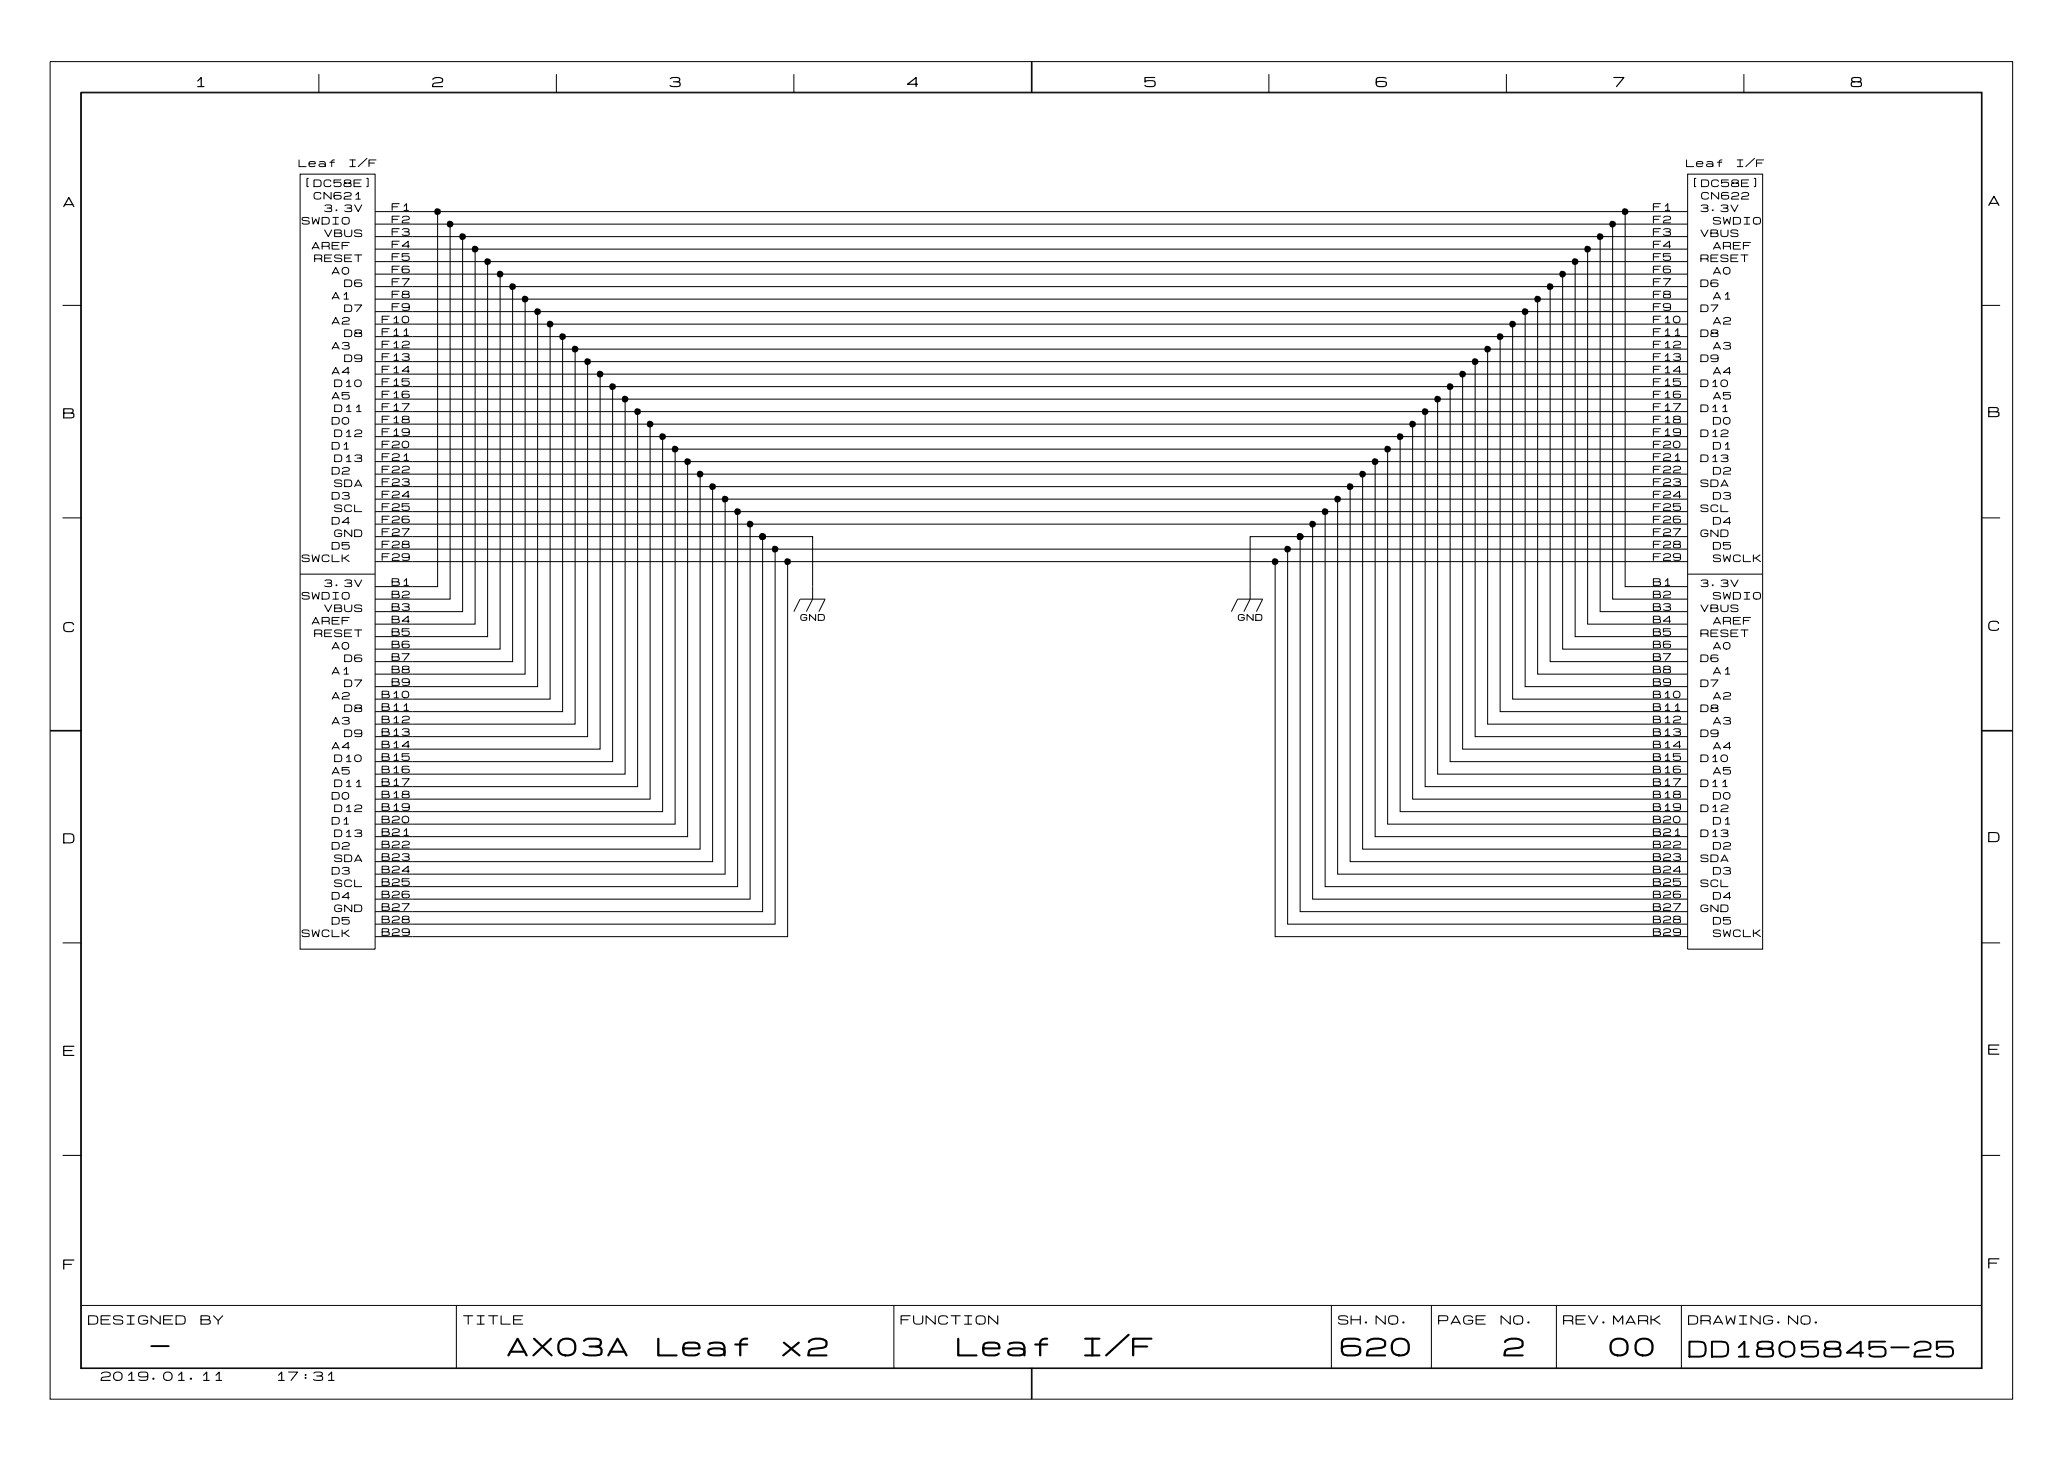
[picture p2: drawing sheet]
<svg xmlns="http://www.w3.org/2000/svg" width="297mm" height="210mm" viewBox="0 0 297 210" stroke-linecap="round" stroke-linejoin="round" font-family="sans-serif">
<g fill="none" stroke="#000" stroke-width=".14">
<path d="M7.2 8.9h282v192.1h-282zM11.6 13.3h273.2v183.3h-273.2zM11.7 13.3h273v183.2h-273zM45.8 10.6v2.7M79.9 10.6v2.7M114.1 10.6v2.7M148.2 8.9v4.4M148.3 8.9v4.4M182.3 10.6v2.7M216.4 10.6v2.7M250.6 10.6v2.7M43.1 25h10.8v111.4h-10.8z"/>
<path d="M53.9 30.4h9v53.9h-3.6M53.9 32.2h10.8v53.9h-5.4M53.9 34h12.6v53.9h-7.2M53.9 35.8h14.4v53.9h-9M53.9 37.6h16.2v53.9h-10.8M53.9 39.4h18v53.9h-12.6M62.9 30.4h170.6M64.7 32.2h167M66.5 34h163.4M68.3 35.8h159.8M70.1 37.6h156.2M71.9 39.4h152.6"/>
<path d="M242.5 25h10.7v111.4h-10.7zM242.5 30.4h-9v53.9h3.6M242.5 32.2h-10.8v53.9h5.4M242.5 34h-12.6v53.9h7.2M242.5 35.8h-14.4v53.9h9M242.5 37.6h-16.2v53.9h10.8M242.5 39.4h-18v53.9h12.6M9 43.9h2.7M53.9 41.2h19.7v53.9h-14.3M53.9 43h21.5v53.9h-16.1M53.9 44.8h23.3v53.9h-17.9M53.9 46.6h25.1v53.8h-19.7"/>
<path d="M53.9 48.4h26.9v53.8h-21.5M53.9 50.2h28.7v53.8h-23.3M53.9 52h30.5v53.8h-25.1M53.9 53.8h32.3v53.8h-26.9M53.9 55.5h34.1v53.9h-28.7M53.9 57.3h35.9v53.9h-30.5M53.9 59.1h37.7v53.9h-32.3M73.6 41.2h149.1M75.4 43h145.5M77.2 44.8h141.9M79 46.6h138.3M80.8 48.4h134.7"/>
<path d="M82.6 50.2h131.1M84.4 52h127.5M86.2 53.8h123.9M88 55.5h120.3M89.8 57.3h116.8M91.6 59.1h113.2M242.5 41.2h-19.8v53.9h14.4M242.5 43h-21.6v53.9h16.2M242.5 44.8h-23.4v53.9h18M242.5 46.6h-25.2v53.8h19.8M242.5 48.4h-27v53.8h21.6M242.5 50.2h-28.8v53.8h23.4"/>
<path d="M242.5 52h-30.6v53.8h25.2M242.5 53.8h-32.4v53.8h27M242.5 55.5h-34.2v53.9h28.8M242.5 57.3h-35.9v53.9h30.5M242.5 59.1h-37.7v53.9h32.3M284.7 43.9h2.7M9 74.4h2.7M53.9 60.9h39.5v53.9h-39.5M53.9 62.7h41.3v53.9h-41.3M53.9 64.5h43.1v53.9h-43.1M53.9 66.3h44.9v53.9h-39.5M53.9 68.1h46.7v53.9h-41.3"/>
<path d="M53.9 69.9h5.4M53.9 71.7h5.4M53.9 75.3h5.4M53.9 73.5h5.4M53.9 78.9h5.4M53.9 77.1h5.4M59.3 69.9h43.1v53.9h-48.5M59.3 71.7h44.9v53.9h-50.3M59.3 73.5h46.7v53.9h-52.1M59.3 75.3h48.5v53.9h-53.9M59.3 78.9h52.1v53.9h-57.5M59.3 77.1h50.3"/>
<path d="M93.4 60.9h109.6M95.2 62.7h106M97 64.5h102.4M98.8 66.3h98.8M100.6 68.1h95.2M102.4 69.9h91.6M104.2 71.7h88M106 73.5h84.4M107.8 75.3h80.8M109.6 77.1h7.2v7.2M109.6 77.1v53.9h-55.7M111.4 78.9h73.6"/>
<path d="M186.8 77.1h50.3M186.8 77.1h-7.2v7.2M186.8 77.1v53.9h55.7M237.1 69.9h-43.1v53.9h48.5M237.1 71.7h-44.9v53.9h50.3M237.1 73.5h-46.7v53.9h52.1M237.1 75.3h-48.5v53.9h53.9M237.1 78.9h-52.1v53.9h57.5M237.1 69.9h5.4M237.1 71.7h5.4M237.1 75.3h5.4M237.1 73.5h5.4"/>
<path d="M237.1 78.9h5.4M237.1 77.1h5.4M242.5 60.9h-39.5v53.9h39.5M242.5 62.7h-41.3v53.9h41.3M242.5 64.5h-43.1v53.9h43.1M242.5 66.3h-44.9v53.9h39.5M242.5 68.1h-46.7v53.9h41.3M284.7 74.4h2.7M43.1 82.5h10.8M53.9 91.5h5.4M53.9 89.7h5.4M53.9 87.9h5.4"/>
<path d="M53.9 86.1h5.4M53.9 98.6h5.4M53.9 84.3h5.4M53.9 96.9h5.4M53.9 95.1h5.4M53.9 93.3h5.4M53.9 80.7h5.4M59.3 80.7h53.9v53.9h-59.3M113.2 80.7h70M114.1 87.9l.9-1.8h3.5l-.8 1.8M116.8 84.3v1.8l-.9 1.8M176.9 87.9l.9-1.8h3.6l-.9 1.8"/>
<path d="M179.6 84.3v1.8l-.9 1.8M237.1 91.5h5.4M237.1 89.7h5.4M237.1 87.9h5.4M237.1 86.1h5.4M237.1 98.6h5.4M237.1 84.3h5.4M237.1 96.9h5.4M237.1 95.1h5.4M237.1 93.3h5.4M237.1 80.7h5.4M237.1 80.7h-53.9v53.9h59.3"/>
<path d="M242.5 82.5h10.7M7.2 105h4.5M7.2 104.9h4.5M53.9 109.4h5.4M53.9 102.2h5.4M53.9 107.6h5.4M53.9 100.4h5.4M53.9 105.8h5.4M53.9 104h5.4M53.9 113h5.4M53.9 111.2h5.4M237.1 109.4h5.4"/>
<path d="M237.1 102.2h5.4M237.1 107.6h5.4M237.1 100.4h5.4M237.1 105.8h5.4M237.1 104h5.4M237.1 113h5.4M237.1 111.2h5.4M284.7 104.9h4.5M284.7 105h4.5M9 135.5h2.7M53.9 122h5.4M53.9 120.2h5.4"/>
<path d="M237.1 122h5.4M237.1 120.2h5.4M284.7 135.5h2.7M9 166h2.7M284.7 166h2.7M11.7 187.6h273M65.6 187.6v8.9M128.4 187.6v8.9M148.2 196.5v4.5M148.3 196.5v4.5M191.3 187.6v8.9M205.7 187.6v8.9"/>
<path d="M223.6 187.6v8.9M241.6 187.6v8.9"/>
</g>
<g fill="#000">
<path d="M62.6 30l.3-.1 .4 .2 .1 .3-.2 .3-.4 .2-.3-.1-.1-.3v-.3zM64.4 31.8l.3-.1 .4 .2 .1 .3-.2 .3-.4 .2-.3-.1-.1-.3v-.3zM66.2 33.6l.3-.1 .4 .2 .1 .3-.2 .3-.4 .2-.3-.1-.1-.3v-.3zM68 35.4l.2-.1 .5 .2 .1 .3-.2 .3-.4 .2-.3-.1-.1-.3v-.3zM69.8 37.2l.2-.1 .5 .2 .1 .3-.2 .3-.4 .2-.3-.1-.1-.3v-.3zM71.6 39l.2-.1 .5 .2v.3l-.1 .3-.4 .2-.3-.1-.1-.3v-.3zM224.2 39l.3-.1 .4 .2 .1 .3-.1 .3-.4 .2-.3-.1-.2-.3 .1-.3zM226 37.2l.3-.1 .4 .2 .1 .3-.1 .3-.5 .2-.2-.1-.2-.3 .1-.3zM227.8 35.4l.3-.1 .4 .2 .1 .3-.1 .3-.5 .2-.2-.1-.2-.3 .1-.3zM229.6 33.6l.3-.1 .4 .2 .1 .3-.1 .3-.5 .2-.2-.1-.2-.3v-.3zM231.4 31.8l.3-.1 .4 .2 .1 .3-.1 .3-.5 .2-.2-.1-.2-.3v-.3zM233.2 30l.3-.1 .4 .2 .1 .3-.1 .3-.5 .2-.2-.1-.2-.3v-.3z"/>
<path d="M73.4 40.8l.2-.1 .5 .2v.3l-.1 .3-.4 .2-.3-.1-.1-.3v-.3zM75.1 42.6l.3-.1 .4 .2 .1 .3-.1 .3-.4 .2-.3-.1-.1-.3v-.3zM76.9 44.4l.3-.1 .4 .2 .1 .3-.1 .3-.4 .2-.3-.1-.1-.3v-.3zM78.7 46.2l.3-.1 .4 .2 .1 .3-.1 .3-.4 .2-.3-.1-.1-.3v-.3zM80.5 47.9h.3l.4 .2 .1 .3-.1 .3-.4 .2-.3-.1-.1-.3v-.3zM82.3 49.7h.3l.4 .2 .1 .3-.1 .3-.4 .1-.3-.1-.1-.2v-.3zM84.1 51.5h.3l.4 .2 .1 .3-.1 .3-.4 .1-.3-.1-.1-.2v-.3zM85.9 53.3h.3l.4 .2 .1 .3-.1 .3-.4 .1-.3-.1-.1-.2v-.3zM87.7 55.1h.3l.4 .2 .1 .2-.1 .4-.4 .1-.3-.1-.1-.2v-.3zM89.5 56.9h.3l.4 .2 .1 .2-.1 .4-.4 .1-.3-.1-.2-.2 .1-.3zM91.3 58.7l.3-.1 .4 .3 .1 .2-.1 .4-.4 .1-.3-.1-.2-.2 .1-.3zM204.5 58.7l.2-.1 .5 .3v.2l-.1 .4-.4 .1-.3-.1-.1-.2v-.3z"/>
<path d="M206.3 56.9h.2l.5 .2v.2l-.1 .4-.4 .1-.3-.1-.1-.2v-.3zM208 55.1h.3l.4 .2 .1 .2-.1 .4-.4 .1-.3-.1-.1-.2v-.3zM209.8 53.3h.3l.4 .2 .1 .3-.1 .3-.4 .1-.3-.1-.1-.2v-.3zM211.6 51.5h.3l.4 .2 .1 .3-.1 .3-.4 .1-.3-.1-.1-.2v-.3zM213.4 49.7h.3l.4 .2 .1 .3-.1 .3-.4 .1-.3-.1-.1-.2v-.3zM215.2 47.9h.3l.4 .2 .1 .3-.1 .3-.4 .2-.3-.1-.1-.3v-.3zM217 46.2l.3-.1 .4 .2 .1 .3-.1 .3-.4 .2-.3-.1-.1-.3v-.3zM218.8 44.4l.3-.1 .4 .2 .1 .3-.1 .3-.4 .2-.3-.1-.1-.3v-.3zM220.6 42.6l.3-.1 .4 .2 .1 .3-.1 .3-.4 .2-.3-.1-.1-.3v-.3zM222.4 40.8l.3-.1 .4 .2 .1 .3-.1 .3-.4 .2-.3-.1-.2-.3 .1-.3zM93.1 60.5l.3-.1 .4 .2 .1 .3-.1 .4-.5 .1-.2-.1-.2-.2 .1-.3zM94.9 62.3l.3-.1 .4 .2 .1 .3-.1 .4-.5 .1-.2-.1-.2-.2 .1-.3z"/>
<path d="M96.7 64.1l.3-.1 .4 .2 .1 .3-.1 .3-.5 .2-.2-.1-.2-.2v-.3zM98.5 65.9l.3-.1 .4 .2 .1 .3-.1 .3-.5 .2-.2-.1-.2-.2v-.4zM100.3 67.7l.3-.1 .4 .2 .1 .3-.1 .3-.5 .2-.2-.1-.2-.2v-.4zM102.1 69.5l.3-.1 .4 .2 .1 .3-.1 .3-.5 .2-.2-.1-.2-.3v-.3zM103.9 71.3l.3-.1 .4 .2 .1 .3-.1 .3-.5 .2-.3-.1-.1-.3v-.3zM105.7 73.1l.3-.1 .4 .2 .1 .3-.1 .3-.5 .2-.3-.1-.1-.3v-.3zM107.5 74.9l.3-.1 .4 .2 .1 .3-.2 .3-.4 .2-.3-.1-.1-.3v-.3zM109.3 76.7l.3-.1 .4 .2 .1 .3-.2 .3-.4 .2-.3-.1-.1-.3v-.3zM111.1 78.5l.3-.1 .4 .2 .1 .3-.2 .3-.4 .2-.3-.1-.1-.3v-.3zM184.7 78.5l.3-.1 .4 .2 .1 .3-.1 .3-.5 .2-.2-.1-.2-.3v-.3zM186.5 76.7l.3-.1 .4 .2 .1 .3-.1 .3-.5 .2-.2-.1-.2-.3v-.3zM188.3 74.9l.3-.1 .4 .2 .1 .3-.1 .3-.5 .2-.2-.1-.2-.3v-.3z"/>
<path d="M190.1 73.1l.3-.1 .4 .2 .1 .3-.1 .3-.5 .2-.2-.1-.2-.3v-.3zM191.9 71.3l.3-.1 .4 .2 .1 .3-.1 .3-.5 .2-.3-.1-.1-.3v-.3zM193.7 69.5l.3-.1 .4 .2 .1 .3-.1 .3-.5 .2-.3-.1-.1-.3v-.3zM195.5 67.7l.3-.1 .4 .2 .1 .3-.1 .3-.5 .2-.3-.1-.1-.2v-.4zM197.3 65.9l.3-.1 .4 .2 .1 .3-.2 .3-.4 .2-.3-.1-.1-.2v-.4zM199.1 64.1l.3-.1 .4 .2 .1 .3-.2 .3-.4 .2-.3-.1-.1-.2v-.3zM200.9 62.3l.3-.1 .4 .2 .1 .3-.2 .4-.4 .1-.3-.1-.1-.2v-.3zM202.7 60.5l.2-.1 .5 .2 .1 .3-.2 .4-.4 .1-.3-.1-.1-.2v-.3zM112.9 80.3l.2-.1 .5 .2 .1 .3-.2 .3-.4 .2-.3-.1-.1-.3v-.3zM182.9 80.3l.3-.1 .4 .2 .1 .3-.1 .3-.5 .2-.2-.1-.2-.3 .1-.3z"/>
</g>
<g font-size="3.6">
<text x="72.8" y="195.4">AX03A</text>
<text x="94.3" y="195.4">Leaf</text>
<text x="112.2" y="195.4">x2</text>
<text x="137.4" y="195.4">Leaf</text>
<text x="155.3" y="195.4">I/F</text>
<text x="192.5" y="195.4">620</text>
<text x="215.8" y="195.4">2</text>
<text x="231.1" y="195.4">00</text>
</g>
<g font-size="3.2">
<text x="21.6" y="195.3">-</text>
<text x="242.5" y="195.5">DD1805845-25</text>
</g>
<g font-size="2">
<text x="27.9" y="12.8">1</text>
<text x="62" y="12.8">2</text>
<text x="96.1" y="12.8">3</text>
<text x="130.2" y="12.8">4</text>
<text x="164.3" y="12.8">5</text>
<text x="197.6" y="12.8">6</text>
<text x="231.7" y="12.8">7</text>
<text x="265.8" y="12.8">8</text>
<text x="285.6" y="29.8">A</text>
<text x="9" y="30">A</text>
<text x="9" y="60.4">B</text>
<text x="285.6" y="60.2">B</text>
<text x="9" y="91.1">C</text>
<text x="285.6" y="90.9">C</text>
<text x="9" y="121.4">D</text>
<text x="285.6" y="121.3">D</text>
<text x="9" y="152">E</text>
<text x="285.6" y="151.8">E</text>
<text x="9" y="182.7">F</text>
<text x="285.6" y="182.5">F</text>
</g>
<g font-size="1.8">
<text x="12.6" y="190.6">DESIGNED</text>
<text x="28.7" y="190.6">BY</text>
<text x="66.5" y="190.6">TITLE</text>
<text x="129.3" y="190.6">FUNCTION</text>
<text x="192.2" y="190.6">SH.NO.</text>
<text x="206.6" y="190.6">PAGE</text>
<text x="215.5" y="190.6">NO.</text>
<text x="224.5" y="190.6">REV.MARK</text>
<text x="242.5" y="190.6">DRAWING.NO.</text>
<text x="14.4" y="198.6">2019.01.11</text>
<text x="39.5" y="198.6">17:31</text>
</g>
<g font-size="1.4">
<text x="42.8" y="24.2">Leaf</text>
<text x="43.6" y="27.1">[DC58E]</text>
<text x="45" y="28.9">CN621</text>
<text x="50" y="24.2">I/F</text>
<text x="242.2" y="24.2">Leaf</text>
<text x="242.9" y="27.1">[DC58E]</text>
<text x="244.4" y="28.9">CN622</text>
<text x="249.4" y="24.2">I/F</text>
<text x="43.3" y="32.4">SWDIO</text>
<text x="46.5" y="34.2">VBUS</text>
<text x="46.5" y="30.7">3.3V</text>
<text x="56.2" y="35.9">F4</text>
<text x="56.2" y="34.1">F3</text>
<text x="56.2" y="32.3">F2</text>
<text x="56.2" y="30.5">F1</text>
<text x="237.4" y="35.9">F4</text>
<text x="237.4" y="34.1">F3</text>
<text x="237.4" y="32.3">F2</text>
<text x="237.4" y="30.5">F1</text>
<text x="244.3" y="34.2">VBUS</text>
<text x="244.3" y="30.7">3.3V</text>
<text x="246.1" y="32.4">SWDIO</text>
<text x="44.7" y="36">AREF</text>
<text x="45.1" y="37.8">RESET</text>
<text x="47.6" y="39.6">A0</text>
<text x="49.4" y="41.4">D6</text>
<text x="56.2" y="41.2">F7</text>
<text x="56.2" y="39.5">F6</text>
<text x="56.2" y="37.7">F5</text>
<text x="237.4" y="41.2">F7</text>
<text x="237.4" y="39.5">F6</text>
<text x="237.4" y="37.7">F5</text>
<text x="244.3" y="41.4">D6</text>
<text x="244.3" y="37.8">RESET</text>
<text x="246.1" y="36">AREF</text>
<text x="246.1" y="39.6">A0</text>
<text x="47.6" y="43.2">A1</text>
<text x="47.6" y="46.8">A2</text>
<text x="49.4" y="45">D7</text>
<text x="54.8" y="46.6">F10</text>
<text x="56.2" y="44.8">F9</text>
<text x="56.2" y="43">F8</text>
<text x="237.4" y="46.6">F10</text>
<text x="237.4" y="44.8">F9</text>
<text x="237.4" y="43">F8</text>
<text x="244.3" y="45">D7</text>
<text x="246.1" y="46.8">A2</text>
<text x="246.1" y="43.2">A1</text>
<text x="47.6" y="50.4">A3</text>
<text x="49.4" y="48.6">D8</text>
<text x="49.4" y="52.2">D9</text>
<text x="54.8" y="48.4">F11</text>
<text x="54.8" y="50.2">F12</text>
<text x="54.8" y="52">F13</text>
<text x="54.8" y="53.8">F14</text>
<text x="237.4" y="48.4">F11</text>
<text x="237.4" y="50.2">F12</text>
<text x="237.4" y="52">F13</text>
<text x="237.4" y="53.8">F14</text>
<text x="244.3" y="52.2">D9</text>
<text x="244.3" y="48.6">D8</text>
<text x="246.1" y="50.4">A3</text>
<text x="47.6" y="57.6">A5</text>
<text x="47.6" y="54">A4</text>
<text x="48" y="55.8">D10</text>
<text x="48" y="59.4">D11</text>
<text x="54.8" y="55.6">F15</text>
<text x="54.8" y="57.4">F16</text>
<text x="54.8" y="59.2">F17</text>
<text x="237.4" y="55.6">F15</text>
<text x="237.4" y="57.4">F16</text>
<text x="237.4" y="59.2">F17</text>
<text x="244.3" y="59.4">D11</text>
<text x="244.3" y="55.8">D10</text>
<text x="246.1" y="57.6">A5</text>
<text x="246.1" y="54">A4</text>
<text x="47.6" y="61.2">D0</text>
<text x="47.6" y="64.8">D1</text>
<text x="48" y="63">D12</text>
<text x="54.8" y="61">F18</text>
<text x="54.8" y="62.8">F19</text>
<text x="54.8" y="64.6">F20</text>
<text x="237.4" y="61">F18</text>
<text x="237.4" y="62.8">F19</text>
<text x="237.4" y="64.6">F20</text>
<text x="244.3" y="63">D12</text>
<text x="246.1" y="61.2">D0</text>
<text x="246.1" y="64.8">D1</text>
<text x="47.6" y="72">D3</text>
<text x="47.6" y="68.4">D2</text>
<text x="48" y="70.2">SDA</text>
<text x="48" y="66.6">D13</text>
<text x="54.8" y="66.4">F21</text>
<text x="54.8" y="68.2">F22</text>
<text x="54.8" y="70">F23</text>
<text x="54.8" y="71.8">F24</text>
<text x="237.4" y="66.4">F21</text>
<text x="237.4" y="68.2">F22</text>
<text x="237.4" y="70">F23</text>
<text x="237.4" y="71.8">F24</text>
<text x="244.3" y="66.6">D13</text>
<text x="244.3" y="70.2">SDA</text>
<text x="246.1" y="68.4">D2</text>
<text x="246.1" y="72">D3</text>
<text x="47.6" y="75.6">D4</text>
<text x="48" y="77.3">GND</text>
<text x="48" y="73.8">SCL</text>
<text x="54.8" y="73.6">F25</text>
<text x="54.8" y="75.4">F26</text>
<text x="54.8" y="77.2">F27</text>
<text x="237.4" y="73.6">F25</text>
<text x="237.4" y="75.4">F26</text>
<text x="237.4" y="77.2">F27</text>
<text x="244.3" y="77.3">GND</text>
<text x="244.3" y="73.8">SCL</text>
<text x="246.1" y="75.6">D4</text>
<text x="43.3" y="80.9">SWCLK</text>
<text x="47.6" y="79.1">D5</text>
<text x="54.8" y="79">F28</text>
<text x="54.8" y="80.8">F29</text>
<text x="237.4" y="79">F28</text>
<text x="237.4" y="80.8">F29</text>
<text x="246.1" y="79.1">D5</text>
<text x="246.1" y="80.9">SWCLK</text>
<text x="43.3" y="86.3">SWDIO</text>
<text x="44.7" y="89.9">AREF</text>
<text x="46.5" y="84.5">3.3V</text>
<text x="46.5" y="88.1">VBUS</text>
<text x="56.2" y="84.4">B1</text>
<text x="56.2" y="86.1">B2</text>
<text x="56.2" y="87.9">B3</text>
<text x="56.2" y="89.7">B4</text>
<text x="237.4" y="84.4">B1</text>
<text x="237.4" y="86.1">B2</text>
<text x="237.4" y="87.9">B3</text>
<text x="237.4" y="89.7">B4</text>
<text x="244.3" y="84.5">3.3V</text>
<text x="244.3" y="88.1">VBUS</text>
<text x="246.1" y="89.9">AREF</text>
<text x="246.1" y="86.3">SWDIO</text>
<text x="45.1" y="91.7">RESET</text>
<text x="47.6" y="93.5">A0</text>
<text x="49.4" y="95.3">D6</text>
<text x="56.2" y="91.5">B5</text>
<text x="56.2" y="93.3">B6</text>
<text x="56.2" y="95.1">B7</text>
<text x="237.4" y="91.5">B5</text>
<text x="237.4" y="93.3">B6</text>
<text x="237.4" y="95.1">B7</text>
<text x="244.3" y="95.3">D6</text>
<text x="244.3" y="91.7">RESET</text>
<text x="246.1" y="93.5">A0</text>
<text x="47.6" y="97.1">A1</text>
<text x="47.6" y="100.7">A2</text>
<text x="49.4" y="98.9">D7</text>
<text x="54.8" y="100.5">B10</text>
<text x="56.2" y="96.9">B8</text>
<text x="56.2" y="98.7">B9</text>
<text x="237.4" y="96.9">B8</text>
<text x="237.4" y="98.7">B9</text>
<text x="237.4" y="100.5">B10</text>
<text x="244.3" y="98.9">D7</text>
<text x="246.1" y="97.1">A1</text>
<text x="246.1" y="100.7">A2</text>
<text x="47.6" y="107.9">A4</text>
<text x="47.6" y="104.3">A3</text>
<text x="49.4" y="106.1">D9</text>
<text x="49.4" y="102.5">D8</text>
<text x="54.8" y="102.3">B11</text>
<text x="54.8" y="104.1">B12</text>
<text x="54.8" y="105.9">B13</text>
<text x="54.8" y="107.7">B14</text>
<text x="237.4" y="102.3">B11</text>
<text x="237.4" y="104.1">B12</text>
<text x="237.4" y="105.9">B13</text>
<text x="237.4" y="107.7">B14</text>
<text x="244.3" y="102.5">D8</text>
<text x="244.3" y="106.1">D9</text>
<text x="246.1" y="104.3">A3</text>
<text x="246.1" y="107.9">A4</text>
<text x="47.6" y="111.5">A5</text>
<text x="48" y="109.7">D10</text>
<text x="48" y="113.3">D11</text>
<text x="54.8" y="109.5">B15</text>
<text x="54.8" y="111.3">B16</text>
<text x="54.8" y="113.1">B17</text>
<text x="237.4" y="109.5">B15</text>
<text x="237.4" y="111.3">B16</text>
<text x="237.4" y="113.1">B17</text>
<text x="244.3" y="113.3">D11</text>
<text x="244.3" y="109.7">D10</text>
<text x="246.1" y="111.5">A5</text>
<text x="47.6" y="118.7">D1</text>
<text x="47.6" y="115.1">D0</text>
<text x="48" y="116.9">D12</text>
<text x="54.8" y="114.9">B18</text>
<text x="54.8" y="116.7">B19</text>
<text x="54.8" y="118.5">B20</text>
<text x="237.4" y="114.9">B18</text>
<text x="237.4" y="116.7">B19</text>
<text x="237.4" y="118.5">B20</text>
<text x="244.3" y="116.9">D12</text>
<text x="246.1" y="115.1">D0</text>
<text x="246.1" y="118.7">D1</text>
<text x="47.6" y="125.8">D3</text>
<text x="47.6" y="122.2">D2</text>
<text x="48" y="120.5">D13</text>
<text x="48" y="124">SDA</text>
<text x="54.8" y="120.3">B21</text>
<text x="54.8" y="122.1">B22</text>
<text x="54.8" y="123.9">B23</text>
<text x="54.8" y="125.7">B24</text>
<text x="237.4" y="120.3">B21</text>
<text x="237.4" y="122.1">B22</text>
<text x="237.4" y="123.9">B23</text>
<text x="237.4" y="125.7">B24</text>
<text x="244.3" y="120.5">D13</text>
<text x="244.3" y="124">SDA</text>
<text x="246.1" y="122.2">D2</text>
<text x="246.1" y="125.8">D3</text>
<text x="47.6" y="129.4">D4</text>
<text x="48" y="131.2">GND</text>
<text x="48" y="127.6">SCL</text>
<text x="54.8" y="127.5">B25</text>
<text x="54.8" y="129.3">B26</text>
<text x="54.8" y="131">B27</text>
<text x="237.4" y="127.5">B25</text>
<text x="237.4" y="129.3">B26</text>
<text x="237.4" y="131">B27</text>
<text x="244.3" y="131.2">GND</text>
<text x="244.3" y="127.6">SCL</text>
<text x="246.1" y="129.4">D4</text>
<text x="43.3" y="134.8">SWCLK</text>
<text x="47.6" y="133">D5</text>
<text x="54.8" y="132.8">B28</text>
<text x="54.8" y="134.6">B29</text>
<text x="237.4" y="132.8">B28</text>
<text x="237.4" y="134.6">B29</text>
<text x="246.1" y="134.8">SWCLK</text>
<text x="246.1" y="133">D5</text>
</g>
<g font-size="1.3">
<text x="115" y="89.4">GND</text>
<text x="177.8" y="89.4">GND</text>
</g>
</svg>
